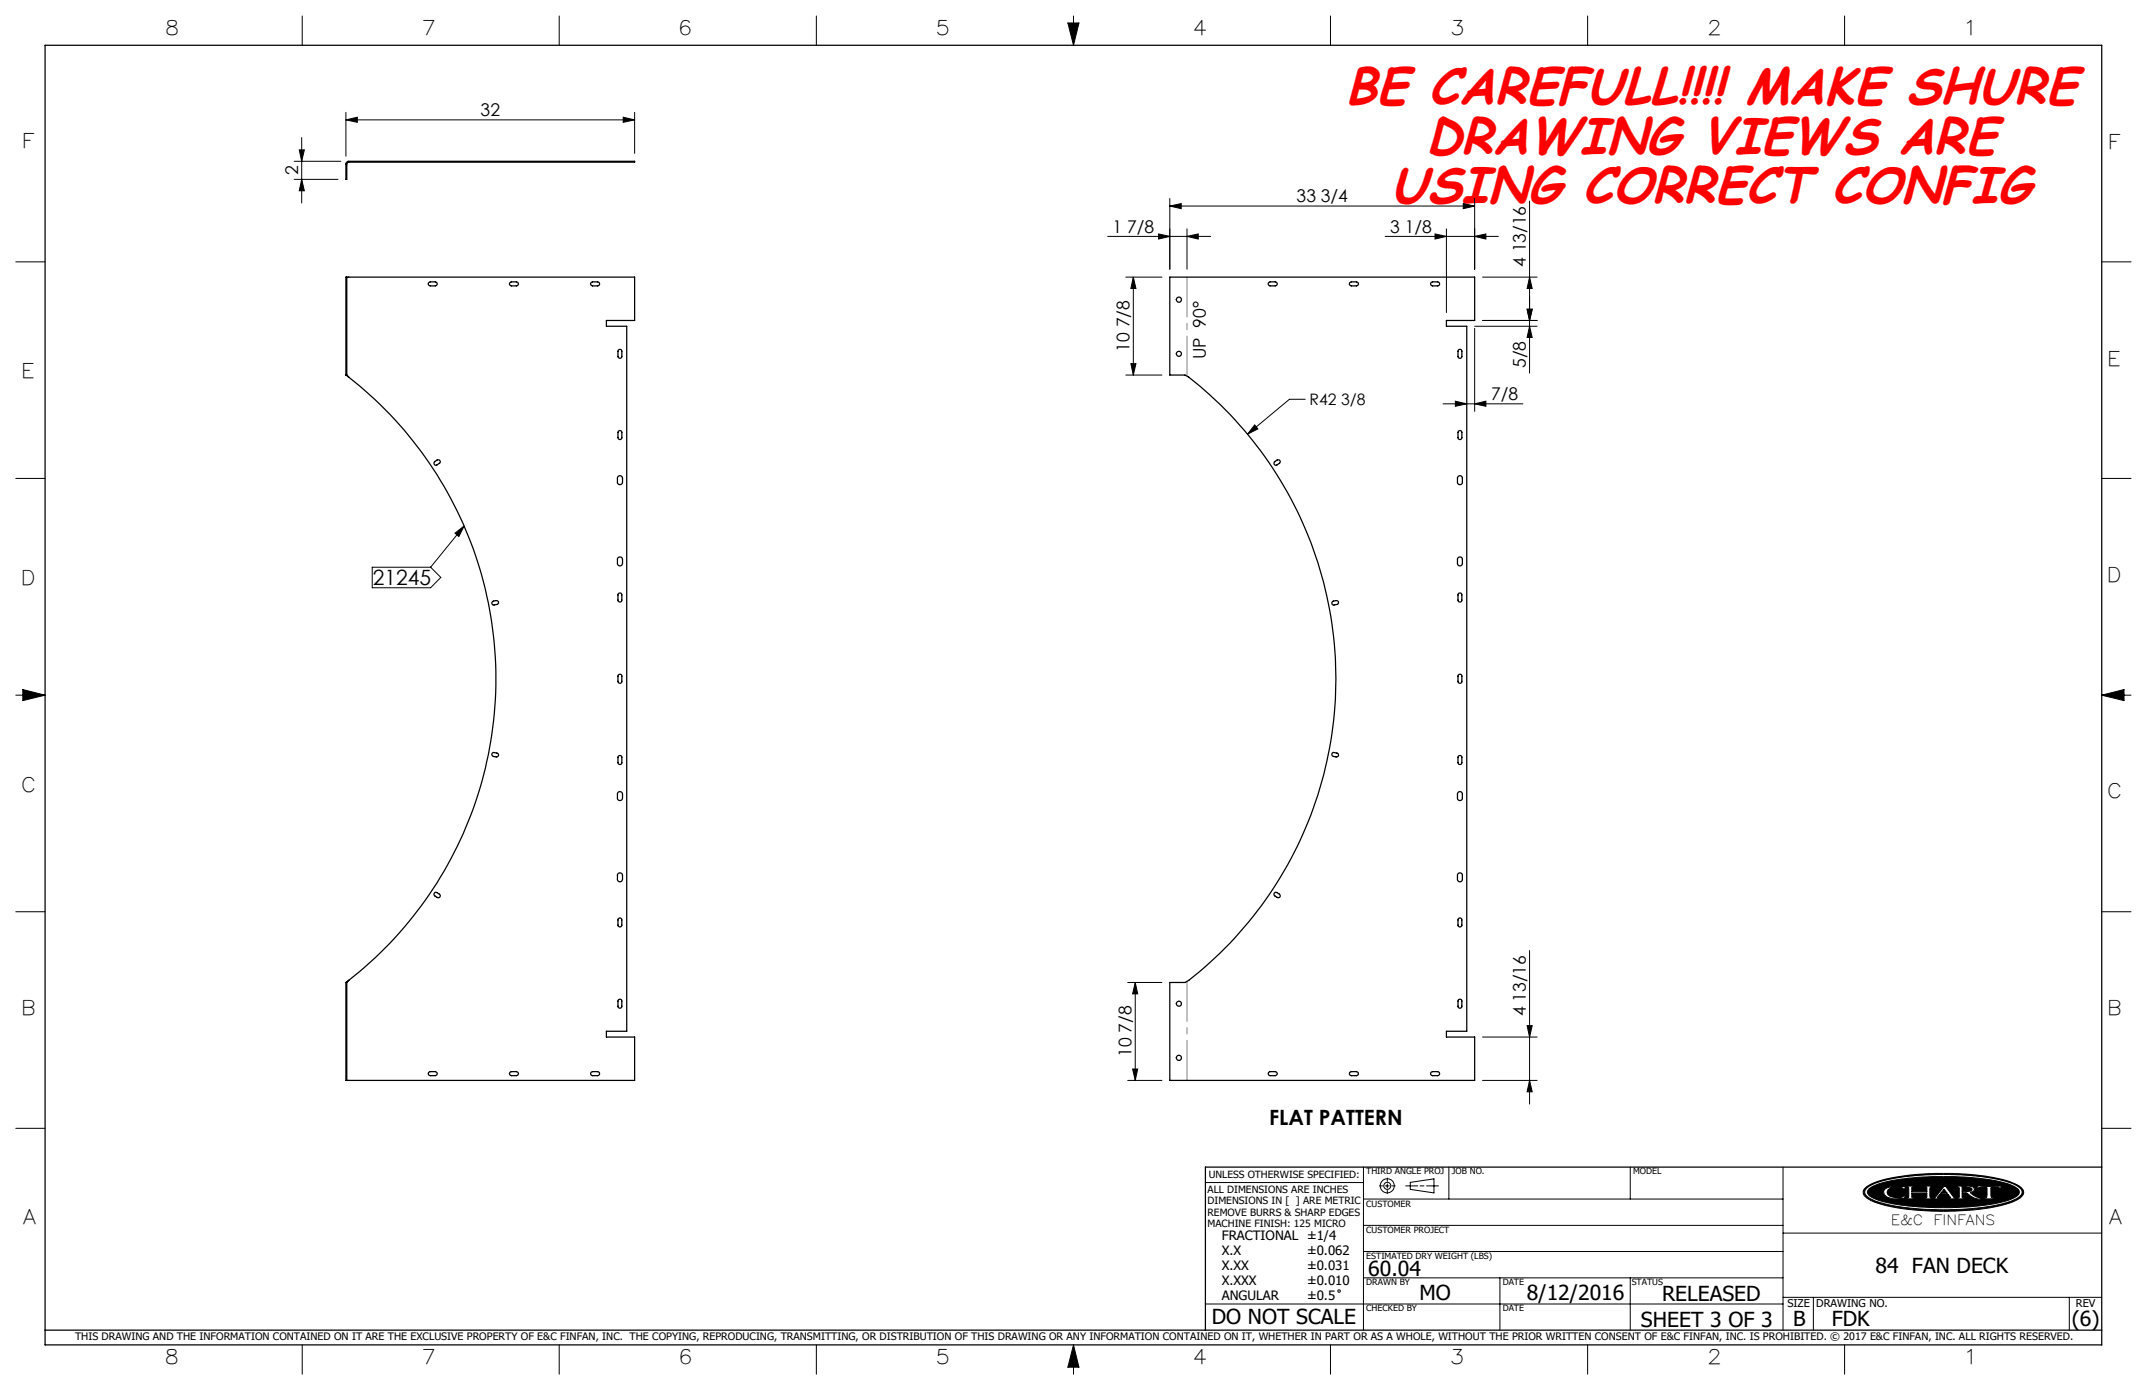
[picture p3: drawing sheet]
<svg xmlns="http://www.w3.org/2000/svg" width="432mm" height="279mm" viewBox="0 0 432 279" stroke-linecap="round" stroke-linejoin="round" font-family="sans-serif">
<g fill="none" stroke="#000" stroke-width=".2">
<path d="M60.8 3.2v5.9M112.5 3.2v5.9M164.2 3.2v5.9M214.8 4.6h2.2l-1.1 4.5zM215.9 3.2v5.9M267.6 3.2v5.9M319.3 3.2v5.9M371 3.2v5.9M59.2 32.4h9.3M59.2 36.1h8.8M60.2 30.1h1l-.5 2.3zM60.7 36.1l.5 2.2h-1z"/>
<path d="M60.7 27.7v13.1M69.6 24.1l2.3-.5v1zM69.6 22.6v8.8M69.6 24.1h58M125.3 23.6l2.3 .5-2.3 .5zM127.6 22.6v8.2M235.3 39.9v14.2M296.6 39.9v14.2M3.2 52.6h5.9M222.8 47.5h20.7M226.4 55.7h7.3M227.9 55.7l.6 2.3h-1.1z"/>
<path d="M227.9 55.7v19.7M233 47l2.3 .5-2.3 .5zM235.3 41.4l2.3-.5v1zM235.3 41.4h61.3M238.7 47.5l2.3-.5v1zM238.7 46v8.1M278.6 47.5h22.7M288.6 47l2.3 .5-2.3 .5zM290.9 46v16.8M294.3 40.9l2.3 .5-2.3 .5zM296.6 47.5l2.2-.5v1zM298.2 55.7h10.9"/>
<path d="M307.6 55.7l.6 2.3h-1.1zM307.6 40.4v34.6M422.7 52.6h5.9M226.4 75.4h7.3M227.4 73.1h1.1l-.6 2.3zM296.6 66v16.7M296.6 65.6h12.5M298.2 64.4h10.9M307.1 62.2h1.1l-.6 2.2zM307.6 65.6l.6 2.2h-1.1zM3.2 96.2h5.9M252.3 85.4l.7 .8-2.1 1.1z"/>
<path d="M262.5 80.3h-3.2l-8.4 7M290.2 81.2h16.1M292.7 80.6l2.3 .6-2.3 .5zM296.6 81.2l2.2-.6v1.1zM422.7 96.2h5.9M74.9 114h11.7l2.1 2.1-2.1 2h-11.7zM91.5 107.2l1.8-1.5-1 2.1zM93.3 105.7l-6.7 8.3M3.2 139.7h5.9M4.6 138.6l4.5 1.1-4.5 1.1zM422.7 139.7h5.9M422.7 139.7l4.5-1.1v2.2z"/>
<path d="M3.2 183.3h5.9M226.8 197.5h6.9M228.3 197.5l.5 2.3h-1zM228.3 197.5v19.7M307.6 191.1v30.8M422.7 183.3h5.9M226.8 217.2h6.9M227.8 214.9h1l-.5 2.3zM298.2 217.2h10.9M298.2 208.5h10.9M307.1 206.2h1.1l-.6 2.3zM307.6 217.2l.6 2.3h-1.1z"/>
<path d="M3.2 226.8h5.9M242.4 237.7h31.8M274.2 234.6v32.8M277.4 238.4h.7M278.6 238.4h.8M279 236.8v.7M279 238v.8M279 239.3v.6M279.9 238.4h.7M282.7 238.4h2.4M283.6 237.7l4.8-.7v2.8l-4.8-.7zM285.6 238.4h.8"/>
<path d="M286.9 238.4h2.4M291.4 234.6v6.4M327.9 234.6v6.4M358.6 234.6v32.8M375.3 238.7a16.2 16.2 0 0 1 7.4-2.3 55.4 55.4 0 0 1 21.3 1.1l1.9 .8a1.36 1.36 0 0 1 1.1 1.1 1.36 1.36 0 0 1-.7 1.4 23 23 0 0 1-9.9 2.4l-.5 .1a53.3 53.3 0 0 1-18.2-1.4 4.1 4.1 0 0 1-3-2 1.17 1.17 0 0 1 .6-1.2zM375.4 238.9a12.3 12.3 0 0 1 6-2.1 59.4 59.4 0 0 1 22.1 .7 4.5 4.5 0 0 1 3.1 1.9 1.36 1.36 0 0 1-.9 1.5 27.8 27.8 0 0 1-10.4 2.1l-1.1 .1a48.8 48.8 0 0 1-17.3-1.8l-1.5-.9a.94 .94 0 0 1 0-1.5zM375.8 239a15.4 15.4 0 0 1 7.6-2.1l3.6-.3 3.3-.1a44.5 44.5 0 0 1 14.2 1.7l.8 .4a1.03 1.03 0 0 1 .8 1 1.03 1.03 0 0 1-.8 1 25.5 25.5 0 0 1-9.5 2l-5 .1a43.6 43.6 0 0 1-13.5-1.6l-1.3-.8a.79 .79 0 0 1-.2-1.3zM379 239.1a5 5 0 0 1 3.5-.6h.7l-.2 .6-.5-.4a3.4 3.4 0 0 0-2.8 .4l-.2 .5 .2 .5a3.1 3.1 0 0 0 2.8 .5l.4-.3h.3l-.2 .5-.7 .1a3.6 3.6 0 0 1-3.3-.8l-.2-.6zM383.5 238.4h1.6v.2l-.6 .1v.8h3v-.8l-.5-.1v-.2h1.5v.2l-.3 .1-.1 .4 .1 1.5v.1l.3 .1v.2h-1.5v-.2h.4l.1-.2v-.8h-3v.8l.1 .2h.5v.2h-1.6v-.2l.3-.1 .1-.1v-1.5v-.4l-.4-.1zM391 239l.6 .9h-1.3zM391 238.4h.3l1.7 2.3 .5 .1v.2h-1.6v-.2l.4-.1-.5-.6h-1.7l-.5 .7h.6v.2h-1.5v-.2l.5-.1zM393.6 238.4h2.3l.9 .2 .3 .4-.2 .5-.7 .2 1.2 .9 1.1 .2v.2a4.2 4.2 0 0 1-2.9-1.1l-1-.1v.9l.6 .1v.2h-1.6v-.2h.3l.2-.2v-1.8l-.5-.2z"/>
<path d="M394.6 238.6h.9l.9 .2 .2 .3-.2 .3-1.8 .1zM397.9 238.3l1 .2 3.7-.1-.3 .5h-.2l-.1-.2h-1.6l.1 1.9 .6 .2v.2h-2.2v-.2l.7-.2v-1.8l-1.6-.1-.2 .2h-.3zM402.1 238.9h.1M422.7 226.8h5.9M274.2 256.9h84.4M274.2 251.6h84.4M274.2 246.3h84.4M274.2 241h84.4M301.7 256.9v10.5M327.9 256.9v10.5M358.6 247.9h64.1M60.8 270.3v5.9"/>
<path d="M112.5 270.3v5.9M164.2 270.3v5.9M215.9 270.3v5.9M215.9 270.3l1.1 4.5h-2.2zM242.4 262.1h116.2M267.6 270.3v5.9M319.3 270.3v5.9M358.6 260.8h64.1M364.7 260.8v6.6M371 270.3v5.9M416.2 260.8v6.6"/>
<circle cx="279" cy="238.4" r=".71"/>
<circle cx="279" cy="238.4" r="1.41"/>
<circle cx="269.3" cy="259.5" r=".25"/>
</g>
<g fill="none" stroke="#000" stroke-width=".25">
<path d="M9.1 9.1h413.6v261.2h-413.6zM69.7 32.7l.3-.3h57.6v.2h-57.5l-.4 .4v3.1h-.1zM69.7 55.7h57.9v8.7h-5.6v1.2h4v141.7h-4v1.2h5.6v8.7h-57.9M69.7 55.7v19.7M69.7 55.7h-.1v19.7M86.3 56.8l.2-.1h1.1a.41 .41 0 0 1 .3 .4 .41 .41 0 0 1-.3 .4h-1.1a.39 .39 0 0 1-.3-.3 .39 .39 0 0 1 .1-.4zM102.6 56.8l.2-.1h1.1a.41 .41 0 0 1 .4 .4 .41 .41 0 0 1-.4 .4h-1.1a.39 .39 0 0 1-.3-.3 .39 .39 0 0 1 .1-.4zM118.9 56.8l.3-.1h1a.41 .41 0 0 1 .4 .4 .41 .41 0 0 1-.4 .4h-1a.42 .42 0 0 1-.3-.7zM235.3 55.7h61.3v8.7h-5.7v1.2h4.1v141.7h-4.1v1.2h5.7v8.7h-61.3v-19.7h3a64.5 64.5 0 0 0 10.9-10 76.9 76.9 0 0 0-10.1-111.7l-.8-.4h-3zM255.2 56.8l.2-.1h1.1a.41 .41 0 0 1 .4 .4 .41 .41 0 0 1-.4 .4h-1.1a.42 .42 0 0 1-.2-.7zM271.4 56.9l.4-.2h1a.41 .41 0 0 1 .4 .4 .41 .41 0 0 1-.4 .4h-1a.41 .41 0 0 1-.4-.6zM287.9 56.7h1.2a.41 .41 0 0 1 .4 .4 .41 .41 0 0 1-.4 .4h-1a.4 .4 0 0 1-.4-.3 .4 .4 0 0 1 .2-.5z"/>
<path d="M69.6 75.4l.5 .4M69.6 75.4h.1M69.7 75.4l.4 .4M70.1 75.8a76.9 76.9 0 0 1 0 121.3M124.4 70.3a.39 .39 0 0 1 .4 0 .39 .39 0 0 1 .3 .3v1a.39 .39 0 0 1-.4 .4 .39 .39 0 0 1-.4-.4zM293.3 70.3a.39 .39 0 0 1 .5 0 .39 .39 0 0 1 .2 .3v1a.39 .39 0 0 1-.4 .4 .39 .39 0 0 1-.4-.4zM87.5 92.8l.4-.3a.41 .41 0 0 1 .6 .1 .41 .41 0 0 1-.1 .5l-.5 .4a.4 .4 0 0 1-.6-.2 .4 .4 0 0 1 .2-.5zM124.4 95.7a.55 .55 0 0 1 .8 .4v.8a.51 .51 0 0 1-.5 .5 .51 .51 0 0 1-.5-.5v-.9zM124.4 86.6a.41 .41 0 0 1 .7 .3v1a.39 .39 0 0 1-.4 .5 .39 .39 0 0 1-.4-.5zM256.3 92.9l.6-.4a.41 .41 0 0 1 .5 .1 .41 .41 0 0 1-.1 .5l-.5 .4a.41 .41 0 0 1-.5-.1 .41 .41 0 0 1 0-.5zM293.3 95.7a.52 .52 0 0 1 .8 .4v.8a.5 .5 0 0 1-.5 .5 .5 .5 0 0 1-.5-.5v-.9zM293.3 86.6a.41 .41 0 0 1 .7 .3v1a.39 .39 0 0 1-.4 .5 .39 .39 0 0 1-.4-.5z"/>
<path d="M124.4 112a.55 .55 0 0 1 .8 .5v.7a.51 .51 0 0 1-.5 .6 .51 .51 0 0 1-.5-.6v-.9zM124.4 119.3a.39 .39 0 0 1 .4-.1 .39 .39 0 0 1 .3 .4v1a.39 .39 0 0 1-.4 .4 .39 .39 0 0 1-.4-.4zM293.3 112a.52 .52 0 0 1 .8 .5v.7a.5 .5 0 0 1-.5 .6 .5 .5 0 0 1-.5-.6v-.9zM293.3 119.3a.39 .39 0 0 1 .5-.1 .39 .39 0 0 1 .2 .4v1a.39 .39 0 0 1-.4 .4 .39 .39 0 0 1-.4-.4zM99 121l.8-.3a.39 .39 0 0 1 .5 .3 .39 .39 0 0 1-.4 .5l-.5 .1a.38 .38 0 0 1-.4-.2 .38 .38 0 0 1 0-.4zM124.4 135.6a.39 .39 0 0 1 .4 0 .39 .39 0 0 1 .3 .3v1a.39 .39 0 0 1-.4 .4 .39 .39 0 0 1-.4-.4zM268 120.9l.7-.2a.4 .4 0 0 1 .5 .3 .4 .4 0 0 1-.3 .5l-.6 .1a.4 .4 0 0 1-.4-.2 .4 .4 0 0 1 .1-.5zM293.3 135.6a.39 .39 0 0 1 .5 0 .39 .39 0 0 1 .2 .3v1a.39 .39 0 0 1-.4 .4 .39 .39 0 0 1-.4-.4zM99.1 151.3l.8 .1a.39 .39 0 0 1 .4 .4 .39 .39 0 0 1-.5 .4l-.6-.2a.4 .4 0 0 1-.3-.3 .4 .4 0 0 1 .2-.4zM124.4 159.2a.55 .55 0 0 1 .8 .4v.8a.51 .51 0 0 1-.5 .5 .51 .51 0 0 1-.5-.5v-.9zM124.4 152a.39 .39 0 0 1 .4-.1 .39 .39 0 0 1 .3 .4v1a.39 .39 0 0 1-.4 .4 .39 .39 0 0 1-.4-.4zM267.9 151.4l.3-.2 .7 .2a.4 .4 0 0 1 .3 .5 .4 .4 0 0 1-.5 .3l-.5-.2a.42 .42 0 0 1-.3-.6z"/>
<path d="M293.3 152a.4 .4 0 0 1 .4-.1 .4 .4 0 0 1 .3 .4v1a.39 .39 0 0 1-.4 .4 .39 .39 0 0 1-.4-.4zM293.3 159.2a.52 .52 0 0 1 .8 .4v.8a.5 .5 0 0 1-.5 .5 .5 .5 0 0 1-.5-.5v-.9zM87.4 179.5l.3-.1 .7 .3a.39 .39 0 0 1 .1 .6 .39 .39 0 0 1-.6 .1l-.6-.5zM124.4 175.5a.55 .55 0 0 1 .8 .5v.7a.51 .51 0 0 1-.5 .6 .51 .51 0 0 1-.5-.6v-.9zM256.3 179.5l.3-.1 .7 .3a.39 .39 0 0 1 .1 .6 .39 .39 0 0 1-.5 .1l-.6-.4zM293.3 175.5a.52 .52 0 0 1 .8 .5v.7a.5 .5 0 0 1-.5 .6 .5 .5 0 0 1-.5-.6v-.9zM69.6 197.5v19.7h.1M69.6 197.5h.1M69.7 197.5v19.7M70.1 197.1l-.4 .4M70.1 197.1l-.5 .4M124.3 184.7a.4 .4 0 0 1 .5-.2 .4 .4 0 0 1 .3 .4v1a.39 .39 0 0 1-.4 .4 .39 .39 0 0 1-.4-.4z"/>
<path d="M293.3 184.6a.39 .39 0 0 1 .5 0 .39 .39 0 0 1 .2 .3v1a.39 .39 0 0 1-.4 .4 .39 .39 0 0 1-.4-.4zM86.2 215.6l.3-.2h1.1a.41 .41 0 0 1 .3 .4 .41 .41 0 0 1-.3 .4h-1.1a.41 .41 0 0 1-.3-.6zM102.6 215.5l.2-.1h1.1a.41 .41 0 0 1 .4 .4 .41 .41 0 0 1-.4 .4h-1.1a.39 .39 0 0 1-.3-.2 .39 .39 0 0 1 .1-.5zM118.9 215.5l.3-.1h1a.41 .41 0 0 1 .4 .4 .41 .41 0 0 1-.4 .4h-1a.42 .42 0 0 1-.3-.7zM124.4 200.9a.41 .41 0 0 1 .7 .3v1a.39 .39 0 0 1-.4 .5 .39 .39 0 0 1-.4-.5zM255.2 215.5l.2-.1h1.1a.41 .41 0 0 1 .4 .4 .41 .41 0 0 1-.4 .4h-1.1a.42 .42 0 0 1-.2-.7zM271.5 215.5l.3-.1h1a.41 .41 0 0 1 .4 .4 .41 .41 0 0 1-.4 .4h-1a.39 .39 0 0 1-.4-.2 .39 .39 0 0 1 .1-.5zM287.8 215.5l.3-.1h1a.41 .41 0 0 1 .4 .4 .41 .41 0 0 1-.4 .4h-1a.39 .39 0 0 1-.4-.2 .39 .39 0 0 1 .1-.5zM293.3 200.9a.41 .41 0 0 1 .7 .3v1a.39 .39 0 0 1-.4 .5 .39 .39 0 0 1-.4-.5zM422.7 234.6h-180.3v32.8M9.1 267.4h413.6"/>
<circle cx="237.1" cy="71.1" r=".51"/>
<circle cx="237.1" cy="60.2" r=".52"/>
<circle cx="237.1" cy="201.8" r=".51"/>
<circle cx="237.1" cy="212.6" r=".52"/>
</g>
<g fill="#000">
<path d="M383.5 238.4v.2h.3l.1 .2v1.8l-.1 .1-.3 .1v.2h1.6v-.2h-.5l-.1-.2v-.8h3v.9l-.5 .1v.2h1.5v-.2l-.3-.1-.1-.2v-1.6l.1-.3h.3v-.2h-1.5v.2l.5 .1v.8h-3v-.8l.6-.1v-.2zM391 238.4l-1.8 2.3-.5 .1v.2h1.5v-.2h-.6l.5-.7h1.7l.5 .6-.4 .1v.2h1.6v-.2l-.5-.1-1.7-2.3zM393.6 238.4v.2l.5 .2v1.8l-.2 .2h-.3v.2h1.6v-.2l-.6-.1v-.9l1 .1a3.7 3.7 0 0 0 2.9 1.1v-.2a3.4 3.4 0 0 1-2.3-1.1 .68 .68 0 0 0 .8-.2 .68 .68 0 0 0 0-.8l-.7-.3zM397.9 238.3l-.4 .6h.3l.2-.2 1.6 .1v1.8l-.2 .2h-.5v.2h2.2v-.2h-.5l-.2-.3v-1.7l1.6-.1 .1 .2h.2l.3-.5-4 .1zM375.8 239a13.3 13.3 0 0 1 6.5-2l2.7-.3 3.8-.2 7.5 .2a24.3 24.3 0 0 1 9.1 2 1.01 1.01 0 0 1 .7 .9 1.01 1.01 0 0 1-.7 1 21.9 21.9 0 0 1-8.6 1.9l-3.9 .2h-4.1l-3.8-.2a21.2 21.2 0 0 1-8.8-2l-.4-.3-.2-.5zM379.1 239a1.04 1.04 0 0 0 .7 1.7 7 7 0 0 0 3.2 .1l.2-.5h-.3l-.5 .4a2.56 2.56 0 0 1-2.8-.8 1.28 1.28 0 0 1 1.4-1.3h.2a1.49 1.49 0 0 1 1.4 .2l.4 .3 .2-.6h-.6a4.7 4.7 0 0 0-3.5 .5zM375.3 238.7a17.5 17.5 0 0 1 7.8-2.4l5.1-.4h4.8a34.5 34.5 0 0 1 12.5 2.2l.4 .2a1.36 1.36 0 0 1 .9 2 9.1 9.1 0 0 1-5.1 2.2l-.4 .1a58.1 58.1 0 0 1-23.1-.6 5.6 5.6 0 0 1-3.4-1.9v-.8zM375.3 238.9a1.14 1.14 0 0 0 .6 1.9 24 24 0 0 0 9.3 2.1l4.6 .3 3.7-.1a33.7 33.7 0 0 0 11.9-2.1l.4-.2a1.19 1.19 0 0 0 .9-1.2 1.19 1.19 0 0 0-.9-1.1 21.6 21.6 0 0 0-8.8-2.1l-5.1-.3-4.7 .1a30.2 30.2 0 0 0-11.1 2.1z" fill-rule="evenodd"/>
<path d="M215.9 270.3l-1.1 4.5h2.2zM214.8 4.6h2.2l-1.1 4.5zM4.6 138.6l4.5 1.1-4.5 1.1zM422.7 139.7l4.5-1.1v2.2zM391 239l-.7 .9h1.3zM394.6 238.6v.9l1.7-.1a.38 .38 0 0 0 .3-.4 .38 .38 0 0 0-.5-.3z" fill-rule="evenodd"/>
</g>
<path d="M238.7 55.7v19.9M238.7 197.3v19.9" fill="none" stroke="#808080" stroke-width=".2" stroke-dasharray="15.2 1.3 1.3 1.3" stroke-dashoffset="7.2"/>
<g fill="#000">
<path d="M252.3 85.4l.7 .8-2.1 1.1zM91.5 107.2l1.8-1.5-1 2.1z"/>
<path d="M60.2 30.1h1l-.5 2.3zM60.7 36.1l.5 2.2h-1z"/>
<path d="M69.6 24.1l2.3-.5v1zM125.3 23.6l2.3 .5-2.3 .5z"/>
<path d="M233 47l2.3 .5-2.3 .5zM238.7 47.5l2.3-.5v1z"/>
<path d="M296.6 47.5l2.2-.5v1zM288.6 47l2.3 .5-2.3 .5zM294.3 40.9l2.3 .5-2.3 .5zM235.3 41.4l2.3-.5v1zM296.6 81.2l2.2-.6v1.1zM292.7 80.6l2.3 .6-2.3 .5z"/>
<path d="M227.4 73.1h1.1l-.6 2.3zM227.9 55.7l.6 2.3h-1.1zM227.8 214.9h1l-.5 2.3zM228.3 197.5l.5 2.3h-1zM307.1 62.2h1.1l-.6 2.2zM307.6 55.7l.6 2.3h-1.1zM307.6 217.2l.6 2.3h-1.1zM307.1 206.2h1.1l-.6 2.3z"/>
<path d="M307.1 62.2h1.1l-.6 2.2zM307.6 65.6l.6 2.2h-1.1z"/>
</g>
<g font-size="10.2" fill="#f00">
<text x="270.6" y="21">BE CAREFULL!!!! MAKE SHURE</text>
<text x="286.7" y="30.9">DRAWING VIEWS ARE</text>
<text x="279.7" y="40.7">USING CORRECT CONFIG</text>
</g>
<g font-size="4.2">
<text x="75" y="117.6">21245</text>
<text x="255.3" y="226.1">FLAT PATTERN</text>
<text x="275.2" y="256.5">60.04</text>
<text x="377.2" y="255.9">84 FAN DECK</text>
<text x="285.5" y="261.4">MO</text>
<text x="307.1" y="261.3">8/12/2016</text>
<text x="334.3" y="261.6">RELEASED</text>
<text x="243.7" y="266.1">DO NOT SCALE</text>
<text x="330" y="266.7">SHEET 3 OF 3</text>
<text x="360.6" y="266.5">B</text>
<text x="368.4" y="266.6">FDK</text>
<text x="416.7" y="266.5">(6)</text>
</g>
<g font-size="4">
<text x="33.6" y="7.1">8</text>
<text x="85.2" y="7.1">7</text>
<text x="137" y="7.1">6</text>
<text x="188.6" y="7.1">5</text>
<text x="240.3" y="7.1">4</text>
<text x="292.1" y="7.1">3</text>
<text x="343.8" y="7.1">2</text>
<text x="395.7" y="7.1">1</text>
<text x="4.9" y="29.8">F</text>
<text x="424.5" y="29.9">F</text>
<text x="4.8" y="76">E</text>
<text x="424.3" y="73.5">E</text>
<text x="4.7" y="117.7">D</text>
<text x="424.2" y="116.9">D</text>
<text x="4.7" y="159.3">C</text>
<text x="424.2" y="160.4">C</text>
<text x="4.8" y="204">B</text>
<text x="424.3" y="204">B</text>
<text x="4.8" y="246.1">A</text>
<text x="424.3" y="246">A</text>
<text x="33.6" y="274.3">8</text>
<text x="85.2" y="274.3">7</text>
<text x="137" y="274.3">6</text>
<text x="188.6" y="274.3">5</text>
<text x="240.3" y="274.3">4</text>
<text x="292.1" y="274.3">3</text>
<text x="343.8" y="274.3">2</text>
<text x="395.8" y="274.3">1</text>
</g>
<g font-size="3.5">
<text x="96.7" y="23.3">32</text>
<text x="59.9" y="35.2" transform="rotate(-90 59.9 35.2)">2</text>
<text x="260.8" y="40.6">33 3/4</text>
<text x="223.8" y="46.8">1 7/8</text>
<text x="279.6" y="46.8">3 1/8</text>
<text x="306.9" y="53.7" transform="rotate(-90 306.9 53.7)">4 13/16</text>
<text x="227.2" y="70.7" transform="rotate(-90 227.2 70.7)">10 7/8</text>
<text x="242.5" y="72.2" transform="rotate(-90 242.5 72.2)">UP 90°</text>
<text x="306.9" y="74" transform="rotate(-90 306.9 74)">5/8</text>
<text x="299.9" y="80.4">7/8</text>
<text x="306.9" y="204.3" transform="rotate(-90 306.9 204.3)">4 13/16</text>
<text x="227.6" y="212.5" transform="rotate(-90 227.6 212.5)">10 7/8</text>
</g>
<text font-size="3.2" x="263.4" y="81.5">R42 3/8</text>
<g font-size="2.8">
<text x="380.3" y="246.2">E&amp;C</text>
<text x="388.9" y="246.2">FINFANS</text>
</g>
<g font-size="2.6">
<text x="245.7" y="249.3">FRACTIONAL ±1/4</text>
<text x="245.7" y="252.3">X.X</text>
<text x="245.7" y="255.3">X.XX</text>
<text x="262.9" y="252.3">±0.062</text>
<text x="262.9" y="255.3">±0.031</text>
<text x="245.7" y="258.3">X.XXX</text>
<text x="245.7" y="261.3">ANGULAR</text>
<text x="262.9" y="258.3">±0.010</text>
<text x="262.9" y="261.3">±0.5</text>
</g>
<g font-size="2.2">
<text x="359.5" y="262.8">SIZE</text>
<text x="365.3" y="262.7">DRAWING NO.</text>
<text x="417.5" y="262.8">REV</text>
</g>
<text font-size="2.1" x="15.1" y="269.4">THIS DRAWING AND THE INFORMATION CONTAINED ON IT ARE THE EXCLUSIVE PROPERTY OF E&amp;C FINFAN, INC. THE COPYING, REPRODUCING, TRANSMITTING, OR DISTRIBUTION OF THIS DRAWING OR ANY INFORMATION CONTAINED ON IT, WHETHER IN PART OR AS A WHOLE, WITHOUT THE PRIOR WRITTEN CONSENT OF E&amp;C FINFAN, INC. IS PROHIBITED. © 2017 E&amp;C FINFAN, INC. ALL RIGHTS RESERVED.</text>
<g font-size="2">
<text x="242.9" y="239.8">ALL DIMENSIONS ARE INCHES</text>
<text x="243.1" y="236.8">UNLESS OTHERWISE SPECIFIED:</text>
<text x="242.9" y="242.1">DIMENSIONS IN [ ] ARE METRIC</text>
<text x="242.9" y="244.4">REMOVE BURRS &amp; SHARP EDGES</text>
<text x="242.9" y="246.7">MACHINE FINISH: 125 MICRO</text>
</g>
<g font-size="1.7">
<text x="274.8" y="236.1">THIRD ANGLE PROJ</text>
<text x="292" y="236.1">JOB NO.</text>
<text x="328.5" y="236.1">MODEL</text>
<text x="274.8" y="242.5">CUSTOMER</text>
<text x="274.8" y="247.8">CUSTOMER PROJECT</text>
<text x="274.8" y="253.1">ESTIMATED DRY WEIGHT (LBS)</text>
<text x="274.8" y="258.3">DRAWN BY</text>
<text x="274.8" y="263.6">CHECKED BY</text>
<text x="302.2" y="263.6">DATE</text>
<text x="302.2" y="258.3">DATE</text>
<text x="328.2" y="258.3">STATUS</text>
</g>
</svg>
